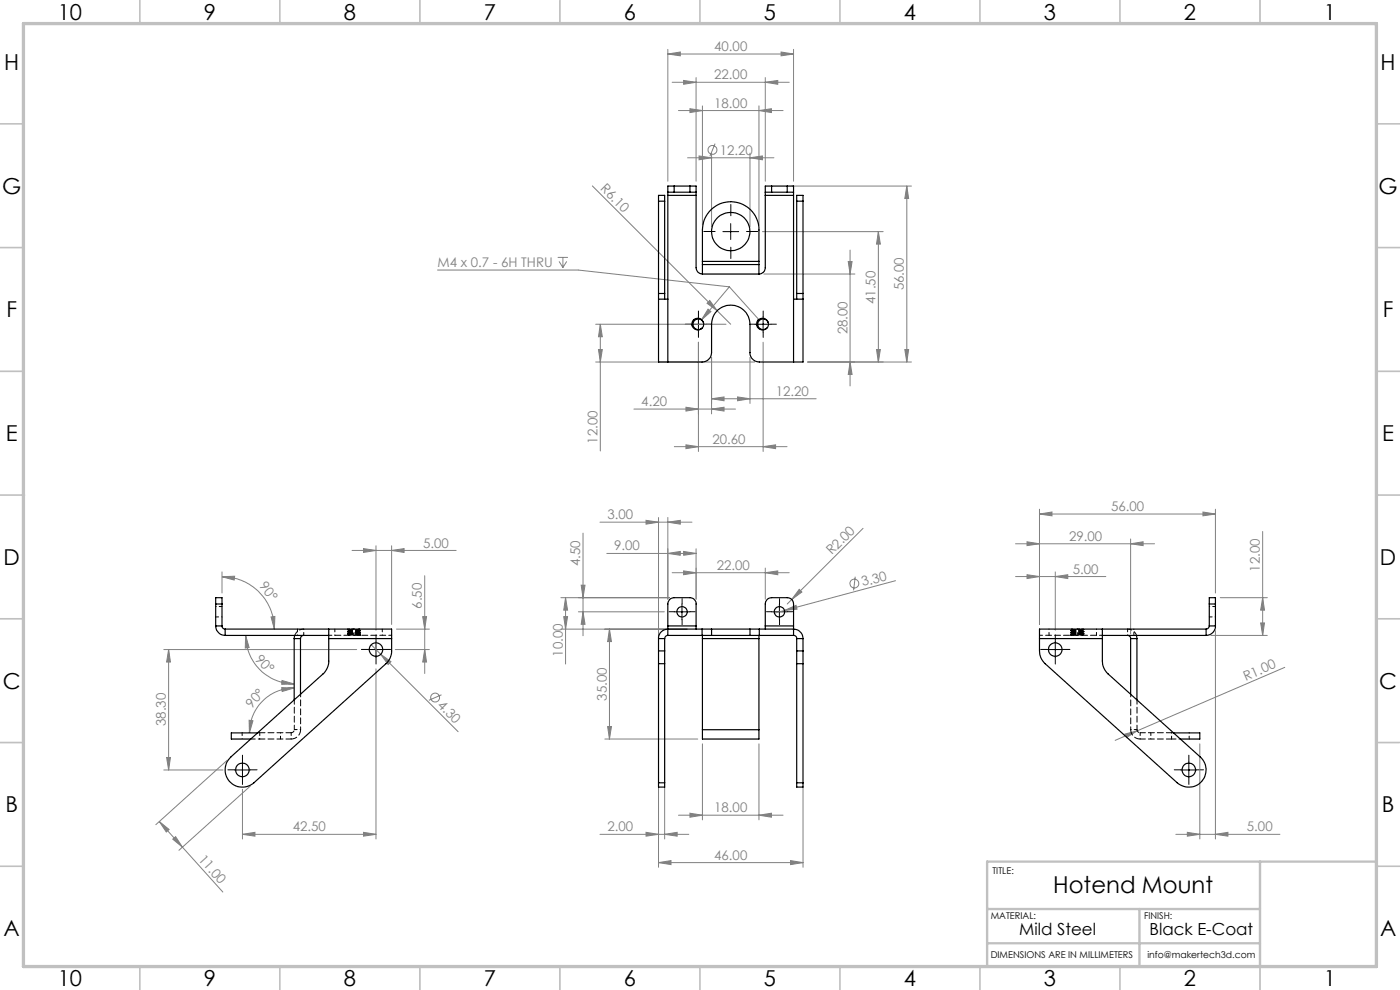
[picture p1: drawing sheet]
<svg xmlns="http://www.w3.org/2000/svg" width="297mm" height="210mm" viewBox="0 0 297 210" stroke-linecap="round" stroke-linejoin="round" font-family="sans-serif">
<g fill="none" stroke="#808080" stroke-width=".21">
<path d="M141.7 11.5l2.6-.5v.8zM141.7 10.5v27.9M141.7 11.5h26.6M142.6 17.5h24.8M145 17.1l2.7 .4-2.7 .4zM147.7 16.5v21.9M162.3 17.5l2.7-.4v.8zM162.3 16.5v21.9M165.7 11l2.6 .5-2.6 .3zM168.3 10.5v27.9M125.7 39.4l29.3 29.4M143.9 23.5h22.2"/>
<path d="M145.9 33.5h18.3M146.4 23.1l2.6 .4-2.6 .4zM148.3 33.1l2.7 .4-2.7 .4zM149 22.5v25.3M151 32.5v15.6M151.7 30.5l-1.1 2.7M159.1 33.5l2.6-.4v.8zM159.1 32.5v15.6M161 23.5l2.7-.4v.8zM161 22.5v25.3M168 39.5h25.4M192.4 39.5l.4 2.6h-.9z"/>
<path d="M192.4 39.5v37.3M92.8 57.3h29.9l32 3.5M118.3 54.6h2.2M118.6 55.4l.8 1.4M119.4 54.6v2.2M120.2 55.4l-.8 1.4M161.7 49.1h25.7M162 58.1h19.4M180 55.5h.8l-.5 2.6zM180.3 53v28.9M186.3 49.1l.5 2.7h-.9zM186.3 49.1v27.7"/>
<path d="M126.4 76.8h33.7M126.4 68.8h27.6M127 74.1h.8l-.4 2.7zM127.4 68.8l.4 2.6h-.8zM127.4 68.8v26.9M148.2 72.6v23.2M150.2 65.6l.6 .5-2 1.8zM150.6 63.7l1.6 2.2-2.2-1.6zM151 75.8v12M154.7 60.8l6.4 7.1M154.7 60.8l-5.9 7.1M159.1 75.8v9.8"/>
<path d="M161.9 72.6v23.2M171.3 76.8h22.1M180.3 76.8l.5 2.6h-.8zM185.9 74.1h.9l-.5 2.7zM191.9 74.1h.9l-.4 2.7zM134.5 86.8h21.5M143.1 94.7h23.9M145.5 94.4l2.7 .3-2.7 .5zM145.5 86.4l2.7 .4-2.7 .4zM151 84.6l2.6-.4v.8zM151 86.8l2.6-.4v.8zM151 84.6h22.1"/>
<path d="M156.5 84.2l2.6 .4-2.6 .4zM161.9 94.7l2.6-.3v.8zM74.7 116.8h22.1M77.1 116.4l2.7 .4-2.7 .4zM79.8 115.8v17.9M83.1 116.8l2.6-.4v.8zM83.1 115.8v16.7M123.7 113.1v21.8M127.3 110.8h19.5M128.7 117.4h19M137.1 110.4l2.6 .4-2.6 .4zM139.7 109.8v30"/>
<path d="M141.7 117.4l2.6-.4v.8zM141.7 110.8l2.6-.4v.8zM141.7 109.8v17.3M145 117l2.7 .4-2.7 .4zM147.7 116.4v10.7M183.1 112.1l-16.1 16M215.4 115.3h29.5M217.9 114.9l2.6 .4-2.6 .4zM220.5 109l2.7-.4v.8zM220.5 108v24.5M220.5 109h37.3M239.9 115.3l2.6-.4v.8z"/>
<path d="M239.9 114.3v20.1M255.2 108.6l2.6 .4-2.6 .4zM257.8 108v17.8M267.9 112.7v22.1M34.7 137.8h41M35.8 137.8l.4 2.6h-.9zM35.8 137.8v25.5M47.1 122.3l2.7-.1-.1 .8zM47.1 122.3a11.1 11.1 0 0 1 11.1 11.1M47.1 121.3v4.5M52.1 134.8l.7 2.6-.8 .1zM52.1 134.8a10.4 10.4 0 0 0 10.3 10.3"/>
<path d="M57.5 130.9l.8-.1-.1 2.6zM78.7 136.8l18.5 18.4M80.8 138.8l2.1 1.6-.6 .6zM83.9 137.8h7.2M84.1 133.4h7M89.7 130.8h.8l-.4 2.6zM90.1 137.8l.4 2.6h-.8zM90.1 122.1v20.8M119 133.4h26.8M119 126.8h23M119.6 130.8h.8l-.4 2.6zM120 126.8l.4 2.6h-.8z"/>
<path d="M120 126.8v14.1M122.7 129.8h18.2M123.3 124.1h.8l-.4 2.7zM123.7 129.8l.4 2.6h-.8zM129.3 133.4l.4 2.7h-.8zM129.3 133.4v23.4M142.6 121.5h24.8M145 121.1l2.7 .4-2.7 .4zM162.3 121.5l2.7-.4v.8zM162.3 120.5v6.6M166.4 129.5l2.5-1.1 .2 .8zM169.5 125l.6 .6-2.1 1.6z"/>
<path d="M181.4 122.3l-.3 2.9M190 123.2l-25.7 6.9M215.4 122.3h19.2M217.9 121.9l2.6 .4-2.6 .4zM223.9 122.3l2.6-.4v.8zM223.9 121.3v12.4M256.9 134.8h12M257.8 133.8v44.2M258.9 126.8h10M267.4 132.1h.9l-.4 2.7zM267.9 126.8l.4 2.6h-.9zM52.8 152.8l.9 .1-.8 2.6z"/>
<path d="M59.8 145.9h2.6l-2.5 .8zM59.8 144.3l2.6 .8-2.6 .1zM62.4 145.9a9.5 9.5 0 0 0-9.5 9.6M79.8 141.9v36.1M93.7 147.4l-2.7 1.1M128.3 156.8h19.7M128.9 154.1h.8l-.4 2.7zM149 157.8v16.1M161 157.8v16.1M238.7 155.7l2.5-.7-2.2 1.4zM241.2 155l-4.6 2M254.5 157.8v20.2"/>
<path d="M272.6 141.6l-31.4 13.4M33.8 174.3l13.5 14.9M33.8 174.3l2.1 1.7-.6 .5zM34.7 163.3h12.6M35.3 160.7h.9l-.4 2.6zM36.7 178l.6-.5 1.4 2.2zM48.2 161.2l-15.1 13.7M51.4 177l2.7-.4v.8zM51.4 177h28.4M51.4 167.4v10.6M53.1 166.7l-15.1 13.7M77.1 176.6l2.7 .4-2.7 .4z"/>
<path d="M127.3 177h18.8M137.1 176.6l2.6 .4-2.6 .4zM139.7 167v17M141 177l2.7-.4v.8zM141 167v11M143.9 172.9h22.2M146.4 172.5l2.6 .4-2.6 .4zM161 172.9l2.7-.4v.8zM170.4 167v17M249.4 177h22.1M251.9 176.6l2.6 .4-2.6 .4zM257.8 177l2.7-.4v.8z"/>
<path d="M139.7 183l2.6-.4v.8zM139.7 183h30.7M167.7 182.6l2.7 .4-2.7 .4z"/>
<circle cx="151.1" cy="31.8" r=".94"/>
<circle cx="181.3" cy="123.8" r=".95"/>
<circle cx="92.3" cy="148" r=".96"/>
</g>
<g fill="none" stroke="#000" stroke-width=".21" stroke-dasharray="15.2 1.3 1.3 1.3">
<path d="M151.7 49.1h-2.4M155 45.8v-2.4M155 52.4v2.4M158.4 49.1h2.4M146.5 68.8h-1.1M148.2 67.1v-1.1M148.2 70.4v1.2M149.8 68.8h1.2M160.2 68.8h-1.1M161.9 67.1v-1.1M161.9 70.4v1.2M163.6 68.8h1.1"/>
<path d="M78.1 137.8h-1.4M79.8 136.1v-1.4M79.8 139.4v1.5M81.4 137.8h1.5M143 129.8h-1.1M144.7 128.1v-1.1M144.7 131.4v1.1M146.4 129.8h1.1M163.7 129.8h-1.1M165.4 128.1v-1.1M165.4 131.4v1.1M167 129.8h1.1"/>
<path d="M222.2 137.8h-1.4M223.9 136.1v-1.4M223.9 139.4v1.5M225.5 137.8h1.5M49.8 163.3h-1.5M51.4 161.6v-1.4M51.4 165v1.4M53.1 163.3h1.4M250.5 163.3h-1.4M252.2 161.6v-1.4M252.2 165v1.4M253.9 163.3h1.4"/>
</g>
<g fill="none" stroke="#000" stroke-width=".21">
<path d="M153.4 49.1h3.3M155 47.4v3.4M146.5 68.8h3.3M148.2 67.1v3.3M160.2 68.8h3.3M161.9 67.1v3.3M78.1 137.8h3.3M79.8 136.1v3.3M143 129.8h3.4M144.7 128.1v3.3M163.7 129.8h3.3M165.3 128.1v3.3"/>
<path d="M222.2 137.8h3.3M223.9 136.1v3.3M49.7 163.3h3.4M51.4 161.6v3.4M250.5 163.3h3.4M252.2 161.6v3.4"/>
</g>
<g fill="none" stroke="#c0c0c0" stroke-width=".35">
<path d="M29.7 0v5M59.4 0v5M89.1 0v5M118.8 0v5M148.5 0v5M178.2 0v5M207.9 0v5M237.6 0v5M267.3 0v5M0 26.3h5M292 26.3h5M0 52.5h5"/>
<path d="M292 52.5h5M0 78.8h5M292 78.8h5M0 105h5M5 105h.1M292 105h.1M292 105h5M0 131.3h5M292 131.3h5M0 157.5h5M292 157.5h5M0 183.8h5"/>
<path d="M292 183.8h5M29.7 205v5M59.4 205v5M89.1 205v5M118.8 205v5M148.5 205h.1M148.5 205v5M178.2 205v5M207.9 205v5M237.6 205v5M267.3 205v5"/>
</g>
<path d="M209.4 192.8h57.9M241.7 192.8v12.2M267.3 182.8v22.2M292 182.8h-82.6v22.2M209.4 200.1h57.9" fill="none" stroke="#c0c0c0" stroke-width=".5"/>
<path d="M5 5h287v200h-287z" fill="none" stroke="#c0c0c0" stroke-width=".7"/>
<g fill="#808080">
<path d="M150.2 65.6l.6 .5-2 1.8z"/>
<path d="M150.6 63.7l1.6 2.2-2.2-1.6z"/>
<path d="M166.4 129.5l2.5-1.1 .2 .8z"/>
<path d="M238.7 155.7l2.5-.7-2.2 1.4z"/>
<path d="M169.5 125l.6 .6-2.1 1.6z"/>
<path d="M80.8 138.8l2.1 1.6-.6 .6z"/>
<path d="M57.5 130.9l.8-.1-.1 2.6zM47.1 122.3l2.7-.1-.1 .8z"/>
<path d="M255.2 108.6l2.6 .4-2.6 .4zM220.5 109l2.7-.4v.8zM257.8 177l2.7-.4v.8zM251.9 176.6l2.6 .4-2.6 .4z"/>
<path d="M141 177l2.7-.4v.8zM137.1 176.6l2.6 .4-2.6 .4zM141.7 110.8l2.6-.4v.8zM137.1 110.4l2.6 .4-2.6 .4z"/>
<path d="M217.9 121.9l2.6 .4-2.6 .4zM223.9 122.3l2.6-.4v.8zM51.4 177l2.7-.4v.8zM77.1 176.6l2.7 .4-2.7 .4zM77.1 116.4l2.7 .4-2.7 .4zM83.1 116.8l2.6-.4v.8zM151 84.6l2.6-.4v.8zM156.5 84.2l2.6 .4-2.6 .4zM145.5 94.4l2.7 .3-2.7 .5zM161.9 94.7l2.6-.3v.8zM148.3 33.1l2.7 .4-2.7 .4zM159.1 33.5l2.6-.4v.8zM145.5 86.4l2.7 .4-2.7 .4zM151 86.8l2.6-.4v.8zM141.7 11.5l2.6-.5v.8zM165.7 11l2.6 .5-2.6 .3z"/>
<path d="M146.4 172.5l2.6 .4-2.6 .4zM161 172.9l2.7-.4v.8z"/>
<path d="M145 17.1l2.7 .4-2.7 .4zM162.3 17.5l2.7-.4v.8z"/>
<path d="M239.9 115.3l2.6-.4v.8zM217.9 114.9l2.6 .4-2.6 .4z"/>
<path d="M59.8 145.9h2.6l-2.5 .8zM52.8 152.8l.9 .1-.8 2.6z"/>
<path d="M90.1 137.8l.4 2.6h-.8zM89.7 130.8h.8l-.4 2.6zM185.9 74.1h.9l-.5 2.7zM186.3 49.1l.5 2.7h-.9z"/>
<path d="M129.3 133.4l.4 2.7h-.8zM128.9 154.1h.8l-.4 2.7zM120 126.8l.4 2.6h-.8zM119.6 130.8h.8l-.4 2.6zM123.3 124.1h.8l-.4 2.7zM123.7 129.8l.4 2.6h-.8zM267.9 126.8l.4 2.6h-.9zM267.4 132.1h.9l-.4 2.7zM35.8 137.8l.4 2.6h-.9zM35.3 160.7h.9l-.4 2.6zM180 55.5h.8l-.5 2.6zM180.3 76.8l.5 2.6h-.8z"/>
<path d="M127.4 68.8l.4 2.6h-.8zM127 74.1h.8l-.4 2.7zM192.4 39.5l.4 2.6h-.9zM191.9 74.1h.9l-.4 2.7z"/>
<path d="M33.8 174.3l2.1 1.7-.6 .5zM36.7 178l.6-.5 1.4 2.2z"/>
<path d="M52.1 134.8l.7 2.6-.8 .1zM59.8 144.3l2.6 .8-2.6 .1z"/>
<path d="M141.7 117.4l2.6-.4v.8zM145 117l2.7 .4-2.7 .4z"/>
<path d="M139.7 183l2.6-.4v.8zM167.7 182.6l2.7 .4-2.7 .4z"/>
<path d="M145 121.1l2.7 .4-2.7 .4zM162.3 121.5l2.7-.4v.8z"/>
<path d="M146.4 23.1l2.6 .4-2.6 .4zM161 23.5l2.7-.4v.8z"/>
</g>
<g fill="none" stroke="#000" stroke-width=".25">
<path d="M143 39.5h-1.3v1.3M143 39.5v1.3M143 39.5h3.4M146.4 39.5h1.3v1.3M146.4 39.5v1.3M163.7 39.5h-1.4v1.3M163.7 39.5h3.3M163.7 39.5v1.3M167 39.5h1.3v1.3M167 39.5v1.3M139.7 42.7v-1.3h1.3v1.3M139.7 42.7v19.6"/>
<path d="M139.7 42.7h1.3M141 42.7v19.6M141.7 40.8h1.3M141.7 40.8v.6M141.7 41.4v35.4M141.7 41.4h6M143 40.8h3.4M146.4 40.8h1.3M147.7 40.8v.6M147.7 41.4v15.4a1.33 1.33 0 0 0 1.3 1.3M149 56.1v2M149 55.4v.7"/>
<path d="M149 55.4v-6.6a6 6 0 0 1 6-6 6 6 0 0 1 6 6v6.6M149 58.1h12M149 56.1h12M149 55.4h12M161 56.1v2M161 55.4v.7M162.3 40.8h1.4M162.3 40.8v.6M162.3 41.4v15.4a1.33 1.33 0 0 1-1.3 1.3M162.3 41.4h6M163.7 40.8h3.3M167 40.8h1.3"/>
<path d="M168.3 40.8v.6M168.3 41.4v35.4M169 42.7v-1.3h1.4v1.3M169 42.7v19.6M169 42.7h1.4M170.4 42.7v19.6M139.7 63.5v13.3h2M139.7 63.5h2M139.7 62.3v1.2M139.7 62.3h1.3M141 62.3v1.2M141.7 76.8h7.2a2.05 2.05 0 0 0 2.1-2v-6a4.1 4.1 0 0 1 4-4.1 4.1 4.1 0 0 1 4.1 4.1v6a1.99 1.99 0 0 0 2 2h7.2"/>
<path d="M149 69.6l-.4 .2M149.2 68.3a1.24 1.24 0 0 0-1.7-.7 1.24 1.24 0 0 0-.6 1.7 1.24 1.24 0 0 0 1.7 .5M149.2 68.3a1.13 1.13 0 0 0-1.5-.6 1.13 1.13 0 0 0-.6 1.5 1.13 1.13 0 0 0 1.5 .6M149.2 68.3a1.13 1.13 0 0 1-.6 1.5M162.7 69.6l-.4 .2M162.9 68.3a1.24 1.24 0 0 0-1.8-.6 1.24 1.24 0 0 0-.3 1.8l.8 .5 .8-.2M162.9 68.3a1.13 1.13 0 0 0-1.5-.5 1.13 1.13 0 0 0-.5 1.5 1.13 1.13 0 0 0 1.5 .5M162.9 68.3a1.16 1.16 0 0 1-.5 1.5M168.3 63.5h2.1M169 62.3v1.2M169 62.3h1.4M170.4 63.5v13.3h-2.1"/>
<path d="M170.4 62.3v1.2M45.8 132.8a2.05 2.05 0 0 0 2 2M45.8 128.1v-1.3h1.3v1.3M45.8 132.8h1.3M45.8 128.1h1.3M45.8 128.1v4.7M47.1 132.8a.66 .66 0 0 0 .7 .6M47.1 128.1v4.7M47.8 133.4h35.3v2.1M47.8 134.8h21.9M47.8 133.4v1.4M62.4 135.5h1.3"/>
<path d="M62.4 135.5v13M62.5 134.8l-.1 .7M63.7 135.5v11.8M64.4 134.8a.66 .66 0 0 0-.7 .7M69.7 135.5v4.7a3.7 3.7 0 0 1-1.2 2.7l-19.5 17.7a3.7 3.7 0 0 0-.3 5.2 3.7 3.7 0 0 0 5.2 .2l28-25.2a3.6 3.6 0 0 0 1.2-2.7v-2.6M69.7 133.4v2.1M69.7 135.5h13.4M139.7 138.1v2.7M139.7 135.5h1.3M139.7 138.1h1.3M139.7 135.5v2.6M141 138.1v2.7"/>
<path d="M141 135.5v2.6M141.7 134.8a.66 .66 0 0 0-.7 .7M141.7 133.4a1.99 1.99 0 0 0-2 2.1M141.7 132.8v.6M141.7 132.8v-4.7a1.33 1.33 0 0 1 1.3-1.3h3.4a1.33 1.33 0 0 1 1.3 1.3v4.7M141.7 133.4v1.4M141.7 134.8h7.2M141.7 133.4h7.2M141.7 132.8h6M147.7 132.8v.6M148.9 134.8h2.1M148.9 133.4h2.1"/>
<path d="M148.9 133.4v1.4M149 134.8v.7M149 135.5h12M149 135.5v19.3M151 134.8h8.1M151 133.4h8.1M151 133.4v1.4M159.1 134.8h2M159.1 133.4h2M159.1 133.4v1.4M161 134.8v.7M161 135.5v19.3"/>
<path d="M161.1 134.8h7.2M161.1 133.4h7.2M161.1 133.4v1.4M162.3 132.8v.6M162.3 132.8v-4.7a1.33 1.33 0 0 1 1.4-1.3h3.3a1.33 1.33 0 0 1 1.3 1.3v4.7M162.3 132.8h6M168.3 133.4a2.05 2.05 0 0 1 2.1 2.1M168.3 134.8a.61 .61 0 0 1 .7 .7M168.3 132.8v.6M168.3 133.4v1.4M169 138.1v2.7M169 135.5h1.4"/>
<path d="M169 138.1h1.4M169 135.5v2.6M170.4 138.1v2.7M170.4 135.5v2.6M220.5 135.5v2.6a3.6 3.6 0 0 0 1.2 2.7l28 25.2a3.7 3.7 0 0 0 5.2-.2 3.7 3.7 0 0 0-.3-5.2l-19.5-17.7a3.7 3.7 0 0 1-1.2-2.7v-4.7M220.5 135.5h13.4M233.9 133.4v2.1M233.9 134.8h22M239.2 134.8a.61 .61 0 0 1 .7 .7M239.9 135.5h1.3M239.9 135.5v11.8M241.1 134.8l.1 .7"/>
<path d="M241.2 135.5v13M255.9 133.4h-35.4v2.1M255.9 133.4v1.4M256.5 132.8a.73 .73 0 0 1-.6 .6M256.5 128.1v-1.3h1.3v1.3M256.5 132.8h1.3M256.5 128.1v4.7M256.5 128.1h1.3M257.8 132.8a1.99 1.99 0 0 1-1.9 2M257.8 128.1v4.7M54.7 155.5h-5.6v1.3h4.1M139.7 140.8v25.2"/>
<path d="M139.7 140.8h1.3M141 140.8v25.2M149 154.8v2h12v-2M149 154.8h12M169 140.8h1.4M169 140.8v25.2M170.4 140.8v25.2M249 155.5h5.5v1.3h-4.1M139.7 166v1h1.3v-1M139.7 166h1.3M169 166v1h1.4v-1M169 166h1.4"/>
<circle cx="155" cy="49.1" r="4.1"/>
<circle cx="79.8" cy="137.8" r="1.43"/>
<circle cx="144.7" cy="129.8" r="1.11"/>
<circle cx="165.3" cy="129.8" r="1.1"/>
<circle cx="223.9" cy="137.8" r="1.44"/>
<circle cx="51.4" cy="163.3" r="1.44"/>
<circle cx="252.2" cy="163.3" r="1.43"/>
</g>
<path d="M69.8 134.8h13.3M76.5 134.7l-1.1 .1M220.5 134.8h13.4M227.2 134.7l1.1 .1" fill="none" stroke="#000" stroke-width=".21" stroke-dasharray="1.3 .6" stroke-dashoffset=".6"/>
<g fill="none" stroke="#000" stroke-width=".21" stroke-dasharray="1.3 .6">
<path d="M73.7 134.4v.1M73.7 134h.1M73.7 133.5h.1M73.7 134l.3 .2M73.7 134.5l.3 .1M73.7 133.6l.3 .1M73.8 133.4l-.1 .1M74 134.6v.2M74 134.2v.1M74 133.7v.1M74 134.3l-.3 .1M74 133.8l-.3 .1"/>
<path d="M74 133.8h.1M74 134.7l-.1 .1M74.2 133.4l-.5 .1M76.1 133.4l.1 .1M76.2 133.9l.3-.1M76.2 134.4l.3-.1M76.2 133.5l.1-.1M76.2 134.4h.1M76.2 133.6v-.1M76.2 134v-.1M76.2 134.5v-.1M76.3 133.4h.1"/>
<path d="M76.4 134.8l.1-.1M76.5 134.7l-.3 .1M76.5 134.2v.1M76.5 133.7h.1M76.5 133.7l-.3-.1M76.5 134.2l-.3-.2M76.5 134.6l-.3-.1M76.5 133.8v-.1M76.5 134.2h.1M76.5 134.7h.1M227.2 134.7h.1M227.2 134.2h.1"/>
<path d="M227.2 133.7v.1M227.2 133.7h.1M227.2 133.8l.2 .1M227.2 134.3l.2 .1M227.2 134.7v.1M227.2 134.7l.2 .1M227.2 134.8h.1M227.3 133.4l.1 .1M227.4 134.4v.1M227.4 133.9v.1M227.4 133.5v.1M227.4 134.4h.1"/>
<path d="M227.4 134.5l-.2 .1M227.4 134l-.2 .2M227.4 133.6l-.2 .1M227.4 133.9h.1M227.5 133.4l-.1 .1M229.5 133.4l.4 .1M229.7 133.8h.1M229.7 134.7h.1M229.7 134.2l.2-.2M229.7 134.6l.2-.1M229.7 133.7l.2-.1M229.7 133.8v-.1"/>
<path d="M229.7 134.3v-.1M229.7 134.8v-.2M229.7 134.8v-.1M229.9 134.5h.1M229.9 133.5l-.1-.1M229.9 133.9l-.2-.1M229.9 134.4l-.2-.1M229.9 133.5h.1M229.9 134h.1M229.9 134.5v-.1M54.7 155.4h.4M61.8 156.8a2 2 0 0 0 2-2"/>
<path d="M239.9 154.8a2 2 0 0 0 2 2M248.5 155.4h.5"/>
</g>
<g fill="none" stroke="#000" stroke-width=".21" stroke-dasharray="1.3 .6" stroke-dashoffset=".2">
<path d="M73.7 133.5l2.7 .2M73.7 134.4l2.7 .2M73.7 134l2.8 .2M73.8 134.5l2.7 .2M73.8 133.6l2.7 .2M76.5 133.8l-2.8 .2M76.5 134.3l-2.8 .2M76.5 134.2l-2.8 .2M76.5 133.7l-2.8 .3M227.2 134.2l2.7 .2M227.2 133.7l2.7 .2M227.2 133.8l2.7 .2"/>
<path d="M227.2 134.3l2.7 .2M229.9 134l-2.7 .2M229.9 133.6l-2.7 .2M229.9 134.4l-2.7 .2M229.9 134.5l-2.7 .2M229.9 133.5l-2.7 .2M55.1 155.4h6.7M55.1 156.8h6.7M241.9 155.4h6.6M241.9 156.8h6.6"/>
</g>
<g fill="none" stroke="#000" stroke-width=".21" stroke-dasharray="1.3 .6" stroke-dashoffset=".7">
<path d="M45.8 130.9h1.3M47.1 128.7h-1.3M63.1 133.4v1.4M64.4 134.8v-1.4M71 133.4v1.4M74 134.6l1.4 .2M75.1 134.8v-1.4M75.2 133.4l-1.5 .2M81.1 133.4v1.4M222.5 134.8v-1.4M228.5 133.4l1.4 .1M228.5 134.8v-1.4"/>
<path d="M229.7 134.6l-1.4 .2M232.6 134.8v-1.4M239.2 133.4v1.4M240.5 134.8v-1.4M256.5 130.9h1.4M257.9 128.7h-1.4M51.4 155.4v1.4M55.1 155.4v1.4M59.5 156.8v-1.4M61.8 155.4v1.4M62.4 154.8h1.4M63.8 147.2v7.6"/>
<path d="M239.9 154.8v-7.6M241.2 154.8h-1.3M241.9 155.4v1.4M244.1 155.4v1.4M248.5 156.8v-1.4M252.3 156.8v-1.4"/>
</g>
<path d="M74.6 133.4l1.6 .2M229 133.4l-1.6 .2" fill="none" stroke="#000" stroke-width=".21" stroke-dasharray="1.3 .6" stroke-dashoffset=".8"/>
<path d="M74 134.2l2.2 .2M74 133.7l2.2 .2M76.2 133.9l-2.2 .3M227.4 133.6l2.3 .2M227.4 134.1l2.3 .2M227.4 133.5l2.3 .2M227.4 133.9l2.3 .3M227.4 134.4l2.3 .2M229.7 134.2l-2.3 .2M61.8 155.4a.67 .67 0 0 0 .6-.6M241.2 154.8a.67 .67 0 0 0 .7 .6" fill="none" stroke="#000" stroke-width=".21" stroke-dasharray="1.3 .6" stroke-dashoffset=".5"/>
<path d="M64.4 133.4a2 2 0 0 0-1.8 1.4M74 133.8l2.2 .2M76.2 134.4l-2.2 .2M76.2 134l-2.2 .3M76.2 133.5l-2.2 .2M76.2 133.6l-2.2 .2M229.7 133.7l-2.3 .2M229.7 133.8l-2.3 .2M241.1 134.8a2 2 0 0 0-1.9-1.4" fill="none" stroke="#000" stroke-width=".21" stroke-dasharray="1.3 .6" stroke-dashoffset=".4"/>
<path d="M74 134.3l2.2 .2-2.2 .2M229.7 134.3l-2.3 .2 2.3 .2M62.4 148.4v6.4M241.2 154.8v-6.4" fill="none" stroke="#000" stroke-width=".21" stroke-dasharray="1.3 .6" stroke-dashoffset=".3"/>
<path d="M55.1 156.8h-1.9M250.4 156.8h-1.9" fill="none" stroke="#000" stroke-width=".21" stroke-dasharray="1.3 .6" stroke-dashoffset=".9"/>
<text font-size="4.9" x="223.4" y="189.4">Hotend Mount</text>
<g font-size="4.7">
<text x="12.2" y="4.2">10</text>
<text x="43.2" y="4.2">9</text>
<text x="72.9" y="4.2">8</text>
<text x="102.6" y="4.2">7</text>
<text x="132.3" y="4.2">6</text>
<text x="162" y="4.2">5</text>
<text x="191.7" y="4.2">4</text>
<text x="221.4" y="4.2">3</text>
<text x="251.1" y="4.2">2</text>
<text x="280.8" y="4.2">1</text>
<text x=".9" y="14.8">H</text>
<text x="292.9" y="14.8">H</text>
<text x=".5" y="41">G</text>
<text x="292.4" y="41">G</text>
<text x="1.4" y="67.3">F</text>
<text x="293.4" y="67.3">F</text>
<text x="1.2" y="93.5">E</text>
<text x="293.2" y="93.5">E</text>
<text x=".8" y="119.8">D</text>
<text x="292.8" y="119.8">D</text>
<text x=".6" y="146">C</text>
<text x="292.6" y="146">C</text>
<text x="1.2" y="172.3">B</text>
<text x="293.2" y="172.3">B</text>
<text x=".8" y="198.5">A</text>
<text x="292.8" y="198.5">A</text>
<text x="12.2" y="209.2">10</text>
<text x="43.2" y="209.2">9</text>
<text x="72.9" y="209.2">8</text>
<text x="102.6" y="209.2">7</text>
<text x="132.3" y="209.2">6</text>
<text x="162" y="209.2">5</text>
<text x="191.7" y="209.2">4</text>
<text x="221.4" y="209.2">3</text>
<text x="251.1" y="209.2">2</text>
<text x="280.8" y="209.2">1</text>
</g>
<g font-size="3.5">
<text x="216.2" y="198.3">Mild Steel</text>
<text x="243.9" y="198.3">Black E-Coat</text>
</g>
<g font-size="2.8" fill="#808080">
<text x="151.5" y="10.8">40.00</text>
<text x="151.5" y="16.8">22.00</text>
<text x="151.5" y="22.8">18.00</text>
<text x="152.7" y="32.9">12.20</text>
<text x="127.2" y="40.1" transform="rotate(45 127.2 40.1)">R6.10</text>
<text x="92.8" y="56.6">M4 x 0.7 - 6H THRU</text>
<text x="185.8" y="64.5" transform="rotate(-90 185.8 64.5)">41.50</text>
<text x="191.8" y="61.6" transform="rotate(-90 191.8 61.6)">56.00</text>
<text x="179.8" y="71" transform="rotate(-90 179.8 71)">28.00</text>
<text x="164.6" y="84">12.20</text>
<text x="136.1" y="86.2">4.20</text>
<text x="126.8" y="94.1" transform="rotate(-90 126.8 94.1)">12.00</text>
<text x="151.1" y="94.1">20.60</text>
<text x="128.9" y="110.1">3.00</text>
<text x="235.7" y="108.4">56.00</text>
<text x="89.8" y="116.1">5.00</text>
<text x="130.3" y="116.8">9.00</text>
<text x="176.5" y="117.8" transform="rotate(-45 176.5 117.8)">R2.00</text>
<text x="226.8" y="114.7">29.00</text>
<text x="54.9" y="124.4" transform="rotate(51 54.9 124.4)">90°</text>
<text x="123.1" y="120.1" transform="rotate(-90 123.1 120.1)">4.50</text>
<text x="152.1" y="120.9">22.00</text>
<text x="183" y="124.4" transform="rotate(-15 183 124.4)">3.30</text>
<text x="227.6" y="121.7">5.00</text>
<text x="267.3" y="121.3" transform="rotate(-90 267.3 121.3)">12.00</text>
<text x="89.5" y="129.2" transform="rotate(-90 89.5 129.2)">6.50</text>
<text x="54" y="139.9" transform="rotate(46 54 139.9)">90°</text>
<text x="119.4" y="139.3" transform="rotate(-90 119.4 139.3)">10.00</text>
<text x="92.7" y="149.8" transform="rotate(45 92.7 149.8)">4.30</text>
<text x="128.7" y="148.6" transform="rotate(-90 128.7 148.6)">35.00</text>
<text x="264.3" y="144.4" transform="rotate(-23 264.3 144.4)">R1.00</text>
<text x="35.2" y="154" transform="rotate(-90 35.2 154)">38.30</text>
<text x="53.4" y="150.3" transform="rotate(-49 53.4 150.3)">90°</text>
<text x="151.5" y="172.3">18.00</text>
<text x="62.1" y="176.3">42.50</text>
<text x="128.9" y="176.3">2.00</text>
<text x="264.5" y="176.3">5.00</text>
<text x="42" y="182.4" transform="rotate(48 42 182.4)">11.00</text>
<text x="151.5" y="182.3">46.00</text>
</g>
<g font-size="2">
<text x="210.5" y="185.4">TITLE:</text>
<text x="210.2" y="195">MATERIAL:</text>
<text x="242.7" y="195">FINISH:</text>
<text x="210.2" y="203.2">DIMENSIONS ARE IN MILLIMETERS</text>
<text x="243.4" y="203.2">info@makertech3d.com</text>
</g>
</svg>
